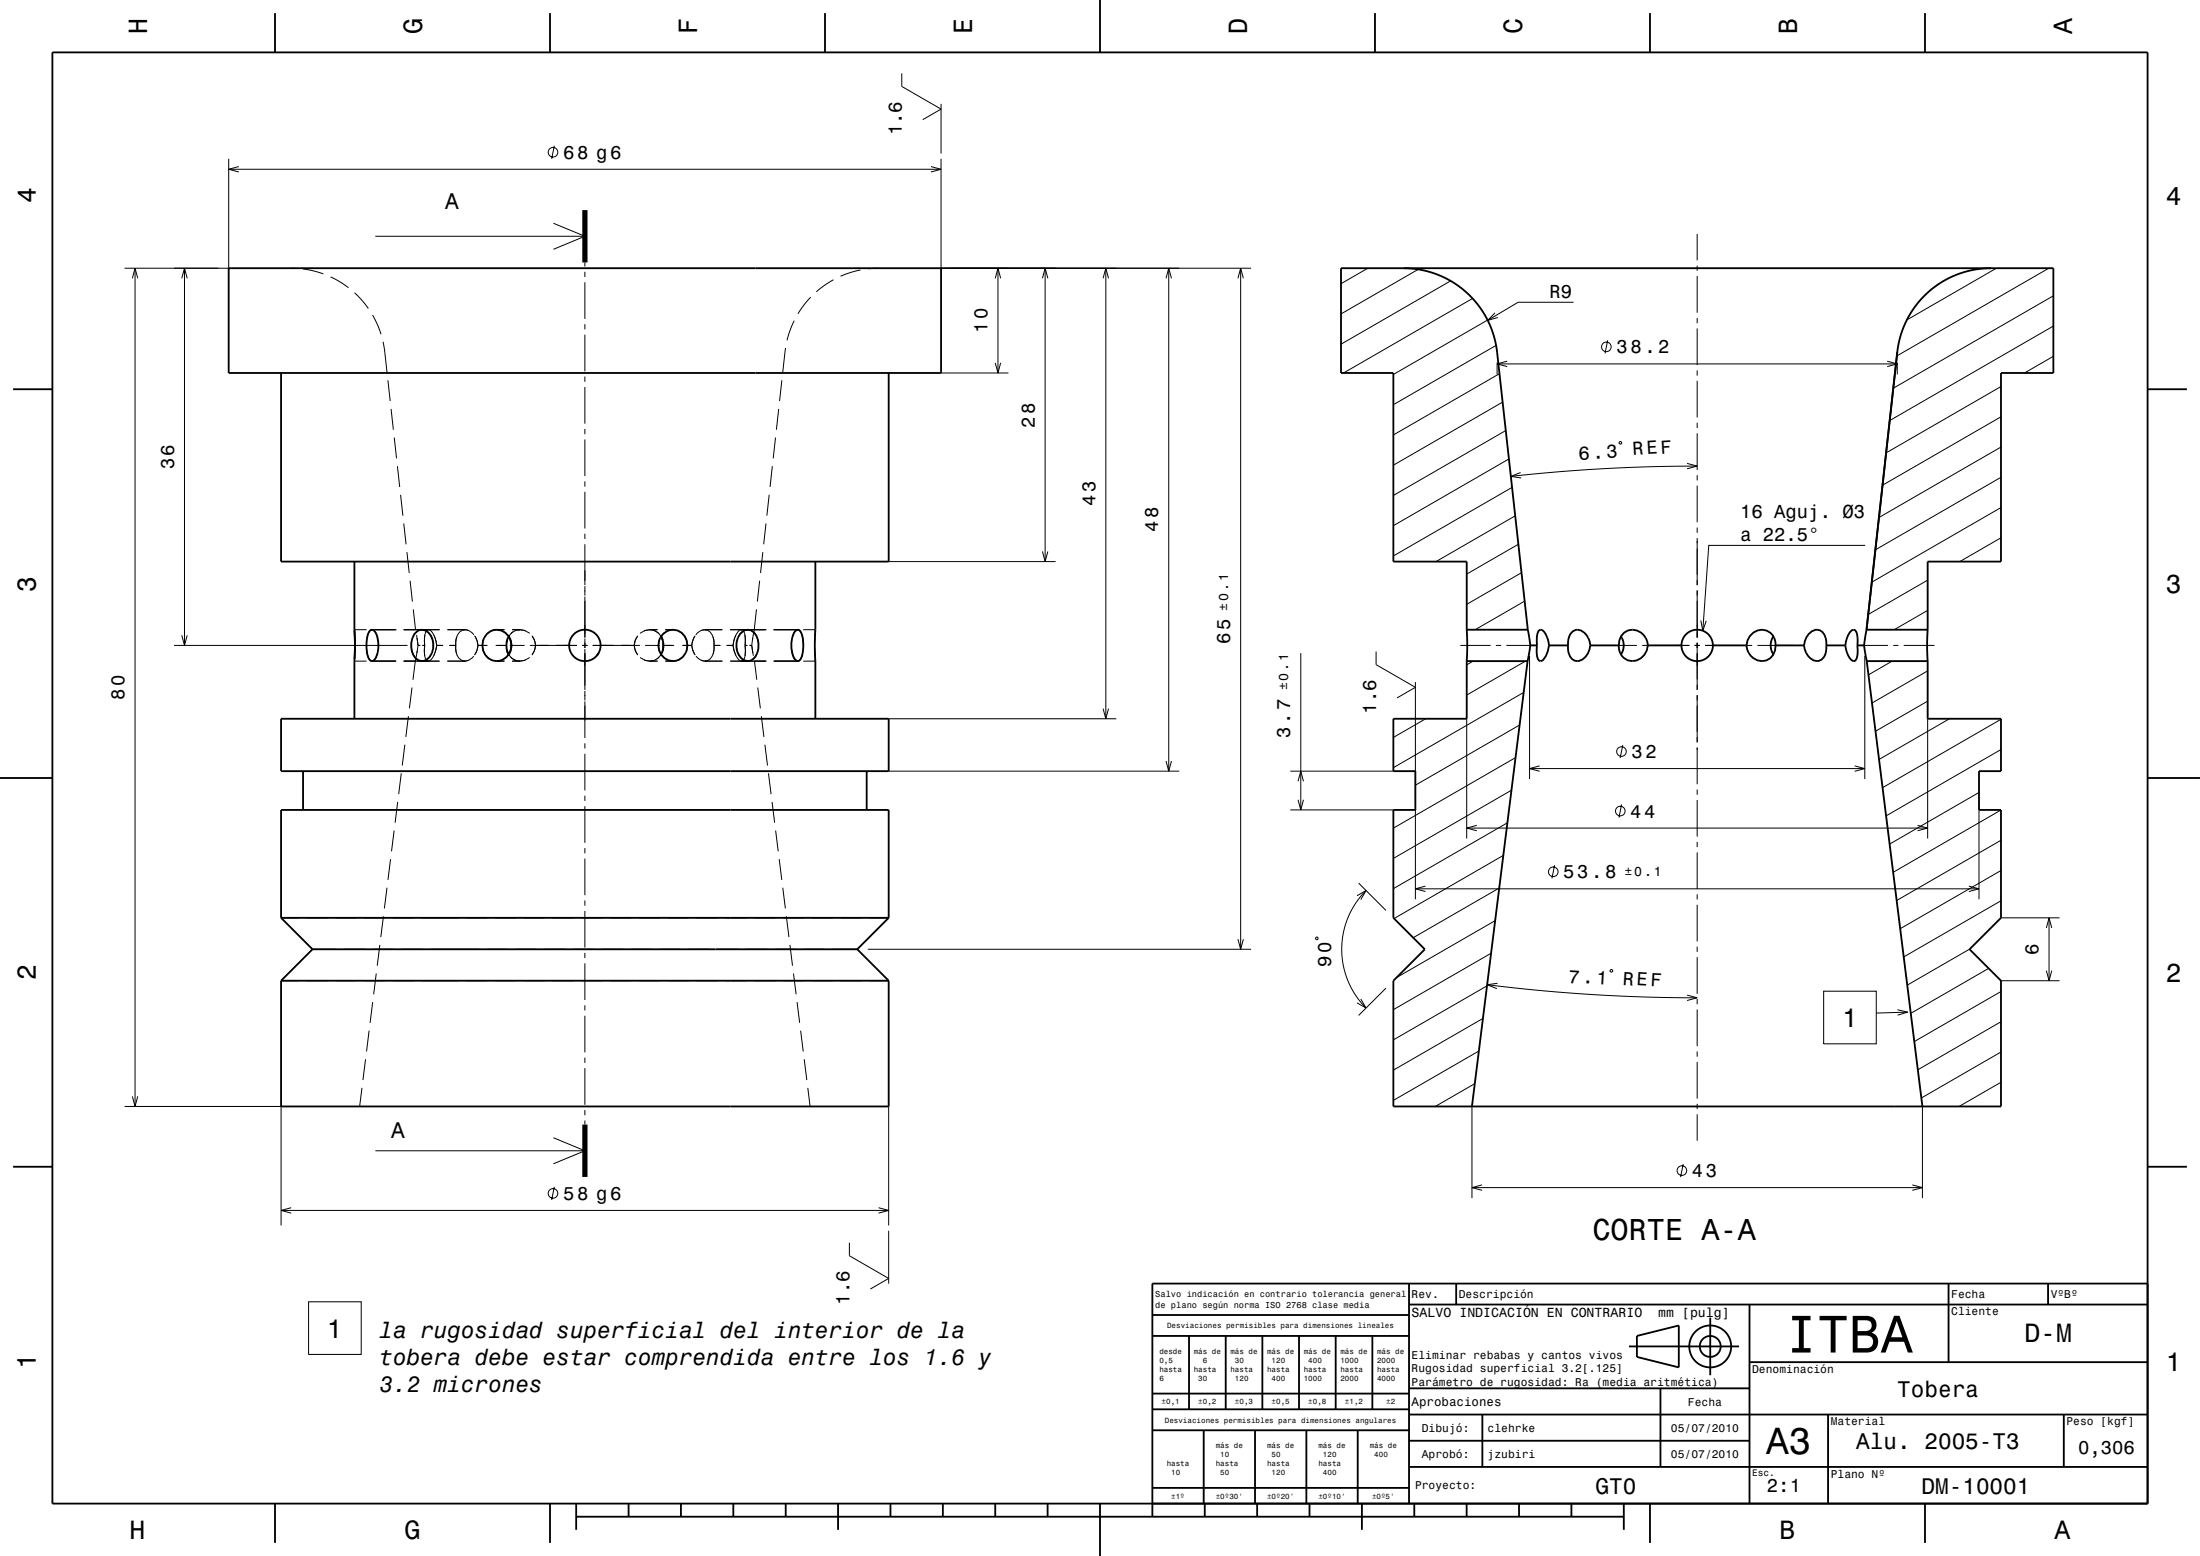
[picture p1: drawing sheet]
<svg xmlns="http://www.w3.org/2000/svg" width="420mm" height="297mm" viewBox="0 0 420 297" stroke-linecap="round" stroke-linejoin="round" font-family="sans-serif">
<g fill="none" stroke="#000" stroke-width=".19">
<path d="M172.2 14v2.5l7.5 4.3-3.5 2M179.7 19.8v9.5M43.7 30.3v20.9h-19.9M43.7 32.3h136M45.6 31.8l-1.9 .5 1.9 .5M105.8 27.8l-.5 2.5M177.7 31.8l2 .5-2 .5M179.7 30.3v20.9h59.2M25.3 53.1l.5-1.9 .5 1.9M25.8 51.2v160M34.7 53.1l.5-1.9 .5 1.9M35.2 51.2v72"/>
<path d="M55.6 51.2h.8M57.9 51.3l1.7 .3 2.1 .7M63.1 52.9l1.6 .8 1.8 1.2M67.7 55.9l1.4 1.4 1.2 1.6M71.7 45.1h40M105.7 42.6l6 2.5-6 2.5M111.7 50.1v.8M111.7 51.9v1M111.7 53.9v7M154.8 56.7l-1.3 1.5-1.2 1.7M159.1 53.4l-1.7 1.1-1.5 1.2M164.3 51.5l-2 .5-1.8 .7"/>
<path d="M167.7 51.2l-1.9 .1M190 53.1l.5-1.9 .5 1.9M190.5 51.2v20M199 53.1l.5-1.9 .5 1.9M199.5 51.2v56M210.6 53.1l.5-1.9 .5 1.9M211.1 51.2v86M222.6 53.1l.5-1.9 .5 1.9M223.1 51.2v96M236.3 53.1l.6-1.9 .5 1.9M236.9 51.2v130M261.1 51.2l-5.1 3"/>
<path d="M270.7 51.4l-14.7 8.5M276.9 53.6l-20.9 12.1M281.1 57l-24.6 14.2M285.4 59.7l-1.4 1.4 1.9-.5M300.4 57.7h-10.6l-5.8 3.4M324 44.7v5M324 50.7v1M324 52.7v7M381.1 51.2l-17.1 9.9M391.1 51.2l-29 16.7M392 56.5l-30.6 17.6M71.1 60.1l.9 1.8 .7 1.9"/>
<path d="M73.1 65.2l.8 5.9M74.1 72.6l.4 4M74.7 78l.4 4M111.7 61.9v1M111.7 63.9v7M111.7 71.9v1M111.7 73.9v7M148.7 78l-.5 4M149.3 72.6l-.5 4M150 66.4l-.6 4.7M151.6 61.2l-.8 1.8-.5 2M179.7 71.2h12.8"/>
<path d="M190 69.3l.5 1.9 .5-1.9M284 61.1l-18 10.4M285.6 65.9l-19.6 11.3M285.8 69.2v2.3M285.8 69.5h76.4M286.3 71.3l-20.3 11.7M286.9 76.8l-20.9 12M287.7 68.9l-1.9 .6 1.9 .5M306.9 65l-.5 2.5M324 60.7v1M324 62.7v7M324 70.7v1"/>
<path d="M324 72.7v7M360.3 68.9l1.9 .6-1.9 .5M362.2 69.2v2.3M382 79.6l-22.6 13M382 73.8l-21.9 12.6M392 68l-5.5 3.2M392 62.2l-31.2 18.1M75.3 83.5l.4 4M75.9 89l.4 4M76.5 94.4l.4 4M77.1 99.9l.4 4M111.7 81.9v1"/>
<path d="M111.7 83.9v7M111.7 91.9v1M111.7 93.9v7M146.2 99.9l-.4 4M146.8 94.4l-.4 4M147.4 89l-.4 4M148.1 83.5l-.5 4M287.5 82.2l-21.5 12.4M288.1 87.6l-22.1 12.7M288.7 93l-22.7 13.1M289.3 98.5l-15.2 8.7M290.3 90.2l-1.9 .7 2 .3"/>
<path d="M309.3 84.3l.3 .1-.2 .4-.3-.2zM322.1 88.4l1.9 .6-1.9 .5M324 89l-8.2 .1-8.8 .3-9.5 .7-9.1 .8M324 80.7v1M324 82.7v7M324 90.7v1M324 92.7v7M382 96.9l-24.7 14.2M382 91.1l-24 13.8M382 85.3l-23.3 13.5M77.7 105.4l.4 4M78.3 110.8l.4 4"/>
<path d="M78.9 116.3l.4 3.9M111.7 101.9v1M111.7 103.9v7.8M111.7 111.9v1.8M111.7 113.9v7.8M144.4 116.3l-.7 5.9M145 110.8l-.4 4M145.6 105.4l-.4 4M169.7 107.2h31.8M199 105.3l.5 1.9 .5-1.9M289.9 103.9l-9.9 5.7M290.5 109.3l-10.5 6.1"/>
<path d="M291.1 114.7l-9.5 5.5M324 100.7v1M324 102.7v9M324 112.7v9M324.7 118.4l.4 2 .6-1.9M356.1 104.1h-29.9l-1.1 16.3M368 116.5l-6.4 3.7M368 110.7l-11.3 6.6M382 102.7l-7.9 4.5M33.2 123.2h44.6M34.7 121.3l.5 1.9 .5-1.9M67.7 126.2h2.3"/>
<path d="M67.7 120.3h.1M67.7 125.9v.1M67.7 125.8h.1M70 123.3v.3a3.2 3.2 0 0 0 .8 2.6h.2M70 120.2h-2.3M71 120.2a1.51 1.51 0 0 0-.9 1.6M71 126.2h4.6M71 120.2h4.6M71 120.2a1 1 0 0 1 .8 .7l.3 .9 .1 1.3M72.1 124.6l-.1 .3a1.64 1.64 0 0 1-1 1.3M77 126.2h6.9M77 120.2h6.9"/>
<path d="M78 136.7l-.5 4M78.5 122.7a3.2 3.2 0 0 0 1.5 3.4M78.7 131.2l-.5 4M79.5 121.2l.3 2M79.6 121.8l.2 1.4M79.7 124.2l-.9 5.5M79.8 123.2l-.2 1.4M79.8 123.2h.4M79.8 123.2h.1M80.7 123.2h.4M80.8 120.2a1.7 1.7 0 0 0-1.8 1.1M81.1 123.2v.2a4.5 4.5 0 0 0 .4 2.7l.2 .1"/>
<path d="M81.1 123.2v2M81.1 121.2v2M81.1 120.3a3.2 3.2 0 0 1 1.6 3.5M81.7 126.2h.1M81.8 120.2a1.38 1.38 0 0 0-.8 1.6l.1 1.4M81.8 120.2a1.66 1.66 0 0 1 1.2 1.5M81.8 120.2h.1M81.8 120.2h-.1M81.8 126.2h-.1M82.2 125.2a1.82 1.82 0 0 1-1.9 1M82.9 121.3l.5 1.9M83 124.7l-.2 .5a1.58 1.58 0 0 1-1.1 1"/>
<path d="M83 121.7l.4 1.5M83.4 123.2l-.6 1.9M83.4 123.2l-.4 1.5M83.4 123.2h1.2M85.4 126.2h3.4M85.4 120.2h3.4M85.8 123.2h1.2M87 123.2l.1 1.2 .2 .7M87 123.2l.2 1.6M87.2 121.5l-.2 .7v1M87.3 125a1.54 1.54 0 0 0 2.2 1M87.3 121.2l-.2 .8-.1 1.2"/>
<path d="M88.4 126.1l.4 .1M88.8 120.2l-.4 .1M88.8 120.2l.7 .1 1 .9M88.8 120.2l.7 .2M88.8 120.2a1.65 1.65 0 0 0-1.5 1.1M90.5 125.2l-1 .8-.7 .2M90.6 121.3l.5 1.1 .2 .8M90.7 121.5l.4 .7 .2 1M91.3 123.2l-.2 .8-.5 1M91.3 123.2l-.3 1-.3 .7M91.3 123.2h1.8M92.2 122.2a3.1 3.1 0 0 0 1.6 3.8"/>
<path d="M94.5 126.2h.3M94.6 123.2h2.1M94.8 126.2h1.5M94.8 120.2h1.5M94.8 120.2l-.8 .1-1 .7M94.8 120.2h.3M95.5 120.3l1.1 .5 .5 .7 .2-.3M96.7 125.5l-1.1 .6-.8 .1M96.7 123.2l.1 1M96.7 122.6v.6M97.1 124.9l.5 .7 1.1 .5M97.1 124.9l-.2 .2"/>
<path d="M97.1 124.9l.2 .2M97.3 123.2h2.9M97.5 125.4l1 .7 .8 .1M97.8 126.2h1.5M97.8 120.2h1.5M98 120.6l-.8 .8-.4 .8M99 126.2h.3M99.3 120.2l.9 .1 .9 .6M99.3 120.2l1.1 .3M99.3 120.2l-.8 .1-1 .7M99.3 120.2l-.4 .1M100.4 125.9l-1.1 .3"/>
<path d="M101.1 125.5l-.9 .5-.9 .2M101.2 123.2h1M101.5 121.3l.6 .9 .1 1M101.6 121.5l.4 .7 .2 1M102.2 123.2l-.2 1-.4 .7M102.2 123.2l-.2 1-.5 .8M102.2 123.2h8M111.2 123.2h1M111.7 121.9v1.8M111.7 123.9v7.8M111.7 131.9v1.8M111.7 133.9v7"/>
<path d="M113.2 123.2h7.9M121.1 123.2l.2 1 .5 .8M121.1 123.2l.2 1 .4 .7M121.2 123.2h1M121.7 121.5l-.4 .7-.2 1M121.8 121.3l-.5 .9-.2 1M122.2 125.5l1 .5 .8 .2M123 125.9l1.1 .3M123.2 123.2h2.8M124 120.2l-1 .3M124 120.2l.8 .1 1 .7M124 120.2l-.9 .1-.9 .6"/>
<path d="M124 120.2h1.5M124 120.2h.3M124 126.2h1.5M124.4 126.1l-.4 .1M124.7 120.3l1 .5 .5 .7-.2-.3M125.8 125.4l-1 .7-.7 .1M125.9 122.2a3 3 0 0 0 1.6 3.8M126.2 124.9l-.1 .3M126.5 124.2l-.4 .8-.8 .8M126.5 122.2l.1 .4M126.6 123.2h2.1M127 120.2h1.5"/>
<path d="M127 126.2h1.5M128.2 126.2h.3M128.5 120.2l-.9 .1-.9 .6M128.5 120.2h.3M129.5 120.4a3 3 0 0 1 1.6 3.8M130.3 123.2h1.8M130.3 125.4l-1 .6-.8 .2M132.1 123.2l.2 1 .3 .7M132.1 123.2l.1 .8 .5 1M132.6 121.5l-.3 .7-.2 1M132.7 121.3l-.5 1.1-.1 .8M132.9 125.2l1 .8 .7 .2"/>
<path d="M133.9 126l.7 .2M134.5 120.2l.4 .1M134.5 120.2l-.7 .1-1 .9M134.5 120.2l-.7 .2M134.5 120.2a1.65 1.65 0 0 1 1.5 1.1M134.5 120.2h3.4M134.6 126.2h3.3M134.9 126.1l-.3 .1M136 121.2l.2 .8 .1 1.2M136 125a1.63 1.63 0 0 1-1.4 1.2M136.1 121.5l.2 1.7M136.3 123.2l-.2 1.6"/>
<path d="M136.3 123.2v1.2l-.3 .7M136.3 123.2h1.2M138.7 123.2h1.2M139.4 120.2h6.9M139.4 126.2h6.9M139.9 123.2l.6 1.9M139.9 123.2l.4 1.5M140.3 121.7l-.4 1.5M140.3 124.7l.2 .5a1.56 1.56 0 0 0 1.1 1M140.5 121.3l-.6 1.9M140.6 122.6a3.2 3.2 0 0 0 1.6 3.5M141.5 126.2h.1"/>
<path d="M141.5 120.2a1.66 1.66 0 0 0-1.2 1.5M141.5 120.2h.2M141.5 120.2a1.49 1.49 0 0 1 .8 1.7l-.1 1.3M141.5 120.2h.1M141.7 126.2h-.1M142.2 121.2v2M142.2 123.2l.1 1.4M142.2 123.2v2M142.2 123.2h.5M142.3 124.6a1.35 1.35 0 0 1-.7 1.6M143 120.2a1.82 1.82 0 0 0-1.9 1M143.1 123.2h.4"/>
<path d="M143.3 120.3a3.2 3.2 0 0 1 1.5 3.4M143.5 123.2l.2 1.4M143.5 123.2l.3 2M143.5 123.2h.1M143.7 121.8l-.2 1.4M144 126.2h.1M144 126.2l.5 3.5M144.3 125.1a1.7 1.7 0 0 1-1.8 1.1M144.7 131.2l.5 4M145.3 136.7l.5 4M147.7 120.2h4.6M147.7 126.2h4.6"/>
<path d="M151.1 123.2a3.1 3.1 0 0 0 1 3h.2M152.3 120.2a1 1 0 0 1 .8 1l.3 1.9M152.3 120.2a1.7 1.7 0 0 0-1.1 1.6M153.3 124.6a1.84 1.84 0 0 1-1 1.6M153.3 120.2h2.4M155.6 123.8l.1 2.4h-2.4M155.6 120.3v2M169.7 137.2h43.4M210.6 135.3l.5 1.9 .5-1.9M248.3 124.7v29.9M262.7 124.4v2.5l7.5 4.3-3.5 2M270.2 130.2v23.4"/>
<path d="M272.2 137.2l-6.2 3.6M278.8 123.2h5.8M280 137.2v22.9M281.2 126.2l-1.2 .7M285.6 123.2h1M287.6 123.2h5.8M290.1 138.4l-19.9 11.5M290.9 132.2l-24.9 14.3M291.2 126.2l-11.2 6.5M291.7 120.2h-.1M292 125.2v23.5M304.1 123.2h.4"/>
<path d="M305.5 123.2h7M313.5 123.2h1M315.5 123.2h7M323.5 123.2h1M324 122.7v9M324 132.7v9M325.5 123.2h7M333.5 123.2h1M335.5 123.2h7M343.5 123.2h.4M354.6 123.2h5.8M356 125.2v23.5"/>
<path d="M361.2 126.2l-4.5 2.6M361.4 123.2h1M363.4 123.2h5.9M368 133.8l-9.9 5.8M368 128.1l-10.6 6.1M368 137.2v22.9M372.2 137.2l-13.5 7.8M382 137.3l-22.6 13M75.2 158.5l-.5 4M75.9 153.1l-.5 3.9M76.6 147.6l-.5 4M77.3 142.2l-.5 3.9"/>
<path d="M111.7 141.9v1M111.7 143.9v7M111.7 151.9v1M111.7 153.9v7M146 142.2l.5 3.9M146.7 147.6l.5 4M147.4 153.1l.5 3.9M148.1 158.5l.5 4M169.7 147.2h55.4M222.6 145.3l.5 1.9 .5-1.9M246.3 147.2h19.7M246.3 154.6h19.7"/>
<path d="M247.8 149.1l.5-1.9 .5 1.9M247.8 152.7l.5 1.9 .5-1.9M270.2 154.6v17.1M280 158.1h88M281.9 157.5l-1.9 .6 1.9 .5M287.8 157.1l-21.8 12.5M288.6 150.8l-22.6 13.1M289.3 144.6l-23.3 13.5M292 146.7h64M293.9 146.2l-1.9 .5 1.9 .5M309.6 153.6l-.5 2.5M309.8 142.2l-.5 2.5"/>
<path d="M324 142.7v7M324 150.7v1M324 152.7v7M354.1 146.2l1.9 .5-1.9 .5M366.1 157.5l1.9 .6-1.9 .5M377.8 151.3l-17 9.8M377.8 154.6v17.1M382 154.6l-20.6 11.9M382 143.1l-21.9 12.6M53.7 175.2h3.3M58.5 175.2h4M64 175.2h4"/>
<path d="M69.5 175.2h4M73.2 174.9l-.5 4M73.9 169.4l-.5 4M74.6 164l-.5 4M75 175.2h4M80.5 175.2h7M89 175.2h4M94.5 175.2h4M100 175.2h4M105.5 175.2h4M111 175.2h4M111.7 161.9v1"/>
<path d="M111.7 163.9v7M111.7 171.9v1M111.7 173.9v7M116.5 175.2h4M122 175.2h4M127.5 175.2h4M133 175.2h4M138.5 175.2h4M144 175.2h4M148.8 164l.5 4M149.4 169.4l.5 4M149.5 175.2h4"/>
<path d="M150.1 174.9l.5 4M155 175.2h4M160.5 175.2h4M166 175.2h3.7M236.3 179.3l.6 1.9 .5-1.9M251.1 179l.4-.1 .1 .3-.3 .2zM259.1 171l1.7-1-1 1.7M259.4 168.6l5.2 5.2M260.8 170l-1.9 2.3-1.5 2.6-.9 2.9-.4 3.2 .3 3.2 .9 2.9 1.5 2.9 2 2.4M270.2 169.7h107.6M272.1 169.1l-1.9 .6 1.9 .5M285.4 175.7l-18.8 10.9"/>
<path d="M286.2 169.5l-16.4 9.5M287 163.3l-20.9 12M296.8 165.2l-.5 2.5M324 160.7v1M324 162.7v7M324 170.7v1M324 172.7v7M375.9 169.1l1.9 .6-1.9 .5M382 171.9l-18.6 10.8M382 166.2l-19.2 11.1M382 160.4l-19.9 11.5M382 175.2h11.2"/>
<path d="M390.7 177.1l.5-1.9 .5 1.9M391.2 175.2v12M53.7 187.2h3.3M58.5 187.2h4M59.7 181.2h4.5M64 187.2h4M65.7 181.2h4M69.5 187.2h4M70.5 196.7l-.5 4M71.2 191.3l-.5 3.9M71.2 181.2h4M71.8 185.8l-.5 4"/>
<path d="M72.5 180.4l-.5 3.9M75 187.2h4M76.7 181.2h4M80.5 187.2h7M82.2 181.2h9.2M89 187.2h4M92.9 181.2h4M94.5 187.2h4M98.4 181.2h4M100 187.2h4M103.9 181.2h4M105.5 187.2h4"/>
<path d="M109.4 181.2h4M111 187.2h4M111.7 181.9v1M111.7 183.9v7M111.7 191.9v1M111.7 193.9v7M114.9 181.2h4M116.5 187.2h4M120.4 181.2h4M122 187.2h4M125.9 181.2h4M127.5 187.2h4"/>
<path d="M131.4 181.2h4M133 187.2h4M136.9 181.2h4M138.5 187.2h4M142.4 181.2h4M144 187.2h4M147.9 181.2h4M149.5 187.2h4M150.8 180.4l.5 3.9M151.5 185.8l.5 4M152.2 191.3l.5 3.9M152.9 196.7l.4 4"/>
<path d="M153.4 181.2h4M155 187.2h4M158.9 181.2h4.8M160.5 187.2h4M165.7 181.2h73.2M166 187.2h3.7M259.8 190.7l1 1.7-1.7-1M264.6 188.6l-5.2 5.2M283.1 194.4l-17.1 9.9M283.9 188.2l-17.9 10.3M283.9 188l10 1 9.9 .8 9.8 .5 10.4 .2M284.7 181.9l-18.7 10.8"/>
<path d="M285.9 187.7l-2 .3 1.9 .7M307.4 185.2l.3-.1 .2 .3-.4 .1zM322.1 189.9l1.9 .6-1.9 .5M324 180.7v1M324 182.7v7M324 190.7v1M324 192.7v7M348.2 189.2h10v10h-10zM362.2 192.7l2 .5-1.9 .6M364.2 193.2l-6 .2M376.1 181.1l-12 6.9M379.7 184.8l-14.9 8.6"/>
<path d="M382 195l-15.9 9.2M382 189.3l-16.5 9.5M382 187.2h11.2M390.7 185.3l.5 1.9 .5-1.9M23.8 211.2h29.9v22.7M25.3 209.3l.5 1.9 .5-1.9M69.1 207.6l-.4 3.6M69.8 202.2l-.5 4M71.7 219.7h40M105.7 217.2l6 2.5-6 2.4M111.7 201.9v1M111.7 203.9v7"/>
<path d="M111.7 211.9v1M111.7 213.9v.8M153.5 202.2l.5 4M154.2 207.6l.5 3.6M169.7 211.2v22.7M281 211.2v17.5M281.6 206.8l-7.6 4.4M282.3 200.6l-16.3 9.4M324 200.7v1M324 202.7v7M324 210.7v1M324 212.7v5"/>
<path d="M367 211.2v17.5M382 206.6l-8 4.6M382 200.8l-15.2 8.8M53.7 231h116M55.6 230.5l-1.9 .5 1.9 .6M105.8 226.5l-.5 2.5M162.2 237.2v2.5l7.5 4.3-3.5 2M167.7 230.5l2 .5-2 .6M169.7 234.9v10.1M281 226.7h86M282.9 226.2l-1.9 .5 1.9 .5M321.3 222.2l-.5 2.5"/>
<path d="M365.1 226.2l1.9 .5-1.9 .5M58.9 248.5h10.1v10h-10.1z"/>
<circle cx="105.6" cy="29.1" r=".91"/>
<circle cx="306.7" cy="66.2" r=".91"/>
<circle cx="309.3" cy="154.8" r=".91"/>
<circle cx="309.6" cy="143.5" r=".92"/>
<circle cx="296.5" cy="166.4" r=".91"/>
<circle cx="105.6" cy="227.8" r=".92"/>
<circle cx="321.1" cy="223.4" r=".91"/>
</g>
<g fill="none" stroke="#000" stroke-width=".35">
<path d="M10 10h400v277h-400zM52.5 2.5v7.5M105 2.5v7.5M157.5 2.5v7.5M210 0v10M262.5 2.5v7.5M315 2.5v7.5M367.5 2.5v7.5M43.7 51.2h136v20h-136zM267.9 51.2l2.6 .2 2.9 .6 2.5 1.1 2.4 1.4 2.3 1.9 1.8 2.1 1.4 2.3 1.1 2.5 .5 1.7 .4 2 5.9 53.2M380.1 51.2l-2.7 .2-2.7 .6-2.6 1.1-2.3 1.4-2.2 1.7-1.8 2-1.5 2.3-1.1 2.5-.6 2-.4 1.9-5.9 53.3M2.5 74.3h7.5"/>
<path d="M53.7 71.2v36h116v-36M410 74.3h7.5M67.7 107.2l.1 15.7-.1 14.3M155.7 107.2l-.1 15.8 .1 14.2M53.7 137.2h116v10h-116zM67.7 120.3v5.5M70.7 120.3l.1-.1a.9 .9 0 0 1 1 .8 5.3 5.3 0 0 1-.4 5l-.2 .2a.72 .72 0 0 1-.9-.7 6.6 6.6 0 0 1 .4-5.2zM79.1 121a1.76 1.76 0 0 1 1.7-.8 1.76 1.76 0 0 1 1.5 1.1 3.4 3.4 0 0 1-1.3 4.8 1.94 1.94 0 0 1-2.4-1.8 4.1 4.1 0 0 1 .5-3.3zM92.9 121a2.86 2.86 0 0 1 3.8-.1 2.86 2.86 0 0 1 .6 3.7 2.74 2.74 0 0 1-3.2 1.5 2.74 2.74 0 0 1-2-2.9l.3-1.4zM96.8 122.2l-.1 .4M96.8 124.2l.3 .7M97.1 121.5a3.1 3.1 0 0 1 0 3.4 3.9 3.9 0 0 1 0-3.4z"/>
<path d="M114.3 124.6l-.3 .5M126.5 122.2l-.3-.7 .3 .7 .1 1M126.6 122.6v.6M126.6 121a2.73 2.73 0 0 1 3.1-.5 2.73 2.73 0 0 1 1.5 2.7 2.78 2.78 0 0 1-2.7 3 2.78 2.78 0 0 1-2.8-3l.3-1.4zM126.6 123.2l-.1 1-.3 .7M126.6 123.2l-.1 1M141.3 121a1.74 1.74 0 0 1 1.6-.8 1.74 1.74 0 0 1 1.5 1.1 3.8 3.8 0 0 1-.8 4.6 1.75 1.75 0 0 1-2.5-.8 3.8 3.8 0 0 1 .2-4.1zM151.9 120.3l.2-.1a.72 .72 0 0 1 .9 .7 6.6 6.6 0 0 1-.3 5.1l-.2 .2a.9 .9 0 0 1-1-.8 5.3 5.3 0 0 1 .4-5.1zM280 120.2l.1 2.7-.1 3.3M280 120.2v-13h-14v-36h-10v-20h136v20h-10v36h-14v13M280 126.2v11h-14v10h4.2v7.4h-4.2v20.6l6 6-6 6v24h116v-24l-6-6 6-6v-20.6h-4.2v-7.4h4.2v-10h-14v-11M280 126.2h11.6"/>
<path d="M280 120.2h11.7M291.6 126.2l-10.6 85M291.7 120.2l.4 3M292.1 123.2l-.5 3M292.1 123.2h1.3M293.4 123.2a3.9 3.9 0 0 1 .5-2.9 .7 .7 0 0 1 .9 .3 5.3 5.3 0 0 1 .9 2.6M293.4 123.2v.2a4.5 4.5 0 0 0 .4 2.7h.6a4 4 0 0 0 1.3-2.9M295.7 123.2h3.7M299.4 123.2a3 3 0 0 0 1.2 2.9 2.43 2.43 0 0 0 2.8-2.1l.2-.8M299.4 123.2a2.69 2.69 0 0 1 1.4-3 2.78 2.78 0 0 1 2.7 2.3l.1 .7M303.6 123.2h5.4M309 123.2a2.72 2.72 0 0 0 2.3 3 2.72 2.72 0 0 0 3.1-2l.2-1"/>
<path d="M309 123.2a2.74 2.74 0 0 1 2.4-2.9 2.74 2.74 0 0 1 3.1 2.2l.1 .7M309.5 121.5a3.1 3.1 0 0 1 0 3.4M314.6 123.2h6.4M327 123.2h6.4M333.4 123.2a3.1 3.1 0 0 0 3.8 2.9 2.8 2.8 0 0 0 1.8-2.9M333.4 123.2a2.8 2.8 0 0 1 2.1-2.9 2.8 2.8 0 0 1 3.2 1.5l.3 1.4M338.6 121.5a3.2 3.2 0 0 0 0 3.4M339 123.2h5.4M344.4 123.2a3.3 3.3 0 0 0 2.5 3 2.18 2.18 0 0 0 1.8-2.4v-.6M344.4 123.2a3 3 0 0 1 2.5-3 2.19 2.19 0 0 1 1.8 2.2v.8M348.7 123.2h3.6M352.3 123.2a4.6 4.6 0 0 0 1.4 2.9l.4 .1a2.07 2.07 0 0 0 .6-2.1l-.1-.9"/>
<path d="M352.3 123.2a3.9 3.9 0 0 1 1.3-2.9l.3-.1a1.48 1.48 0 0 1 .7 1.7v1.3M354.6 123.2h1.3M355.9 123.2l.5 3M356.3 120.2l-.4 3M356.3 120.2h11.7M356.4 126.2h11.6M356.4 126.2l10.6 85M368 120.2l-.1 2.5 .1 3.5M0 148.5h10M57.9 147.2v7.4M165.5 147.2v7.4M410 148.5h10"/>
<path d="M53.7 175.2v-20.6h116v20.6M53.7 175.2h116M53.7 175.2l6 6M169.7 175.2l-6 6M53.7 187.2h116M53.7 187.2v24h116v-24M59.7 181.2h104M59.7 181.2l-6 6M163.7 181.2l6 6M2.5 222.7h7.5M410 222.7h7.5M220 255h49"/>
<path d="M220 251h49M227 255v14M234 255v14M241 255v14M248 255v14M255 255v14M262 255v14M269 245v42M269 249h141M278 245v4M311 257h21M312.5 255l8-2v8l-8-2z"/>
<path d="M326.5 251.5v11M334 249v38M372 245v15M391 245v4M410 245h-190v44.5M220 273h49M220 269h49M220 266h49M229.8 273v14M239.6 273v14M249.4 273v14M259.2 273v14"/>
<path d="M269 280h141M269 275h65M269 270h141M269 265h65M283 270v10M317 265v15M334 260h76M349 270v17M394 270v10M52.5 287v7.5M105 287v7.5M110 289.5h200"/>
<path d="M110 287v5M120 287v2.5M130 287v2.5M140 287v2.5M150 287v2.5M160 287v5M170 287v2.5M180 287v2.5M190 287v2.5M200 287v2.5M210 287v10M220 284h49"/>
<path d="M230 287v2.5M240 287v2.5M250 287v2.5M260 287v5M270 287v2.5M280 287v2.5M290 287v2.5M300 287v2.5M310 287v5M315 287v7.5M367.5 287v7.5"/>
<circle cx="111.7" cy="123.2" r="3"/>
<circle cx="324" cy="123.2" r="3"/>
<circle cx="326.5" cy="257" r="2"/>
<circle cx="326.5" cy="257" r="4"/>
</g>
<path d="M111.7 40.1v10M111.7 214.7v10" fill="none" stroke="#000" stroke-width="1" stroke-linecap="butt"/>
<text font-size="10.1" x="340.9" y="258.2">ITBA</text>
<text font-size="7.2" x="337.2" y="277.6">A3</text>
<text font-size="5.8" x="304" y="236.7">CORTE A-A</text>
<g font-size="5">
<text x="28.1" y="6.5" transform="rotate(-90 28.1 6.5)">H</text>
<text x="80.6" y="6.5" transform="rotate(-90 80.6 6.5)">G</text>
<text x="133.1" y="6.5" transform="rotate(-90 133.1 6.5)">F</text>
<text x="185.6" y="6.5" transform="rotate(-90 185.6 6.5)">E</text>
<text x="238.1" y="6.5" transform="rotate(-90 238.1 6.5)">D</text>
<text x="290.6" y="6.5" transform="rotate(-90 290.6 6.5)">C</text>
<text x="343.1" y="6.5" transform="rotate(-90 343.1 6.5)">B</text>
<text x="395.6" y="6.5" transform="rotate(-90 395.6 6.5)">A</text>
<text x="6.8" y="38.7" transform="rotate(-90 6.8 38.7)">4</text>
<text x="413.5" y="39">4</text>
<text x="6.8" y="112.9" transform="rotate(-90 6.8 112.9)">3</text>
<text x="413.5" y="113.2">3</text>
<text x="6.8" y="187.1" transform="rotate(-90 6.8 187.1)">2</text>
<text x="413.5" y="187.4">2</text>
<text x="351.7" y="196">1</text>
<text x="62.4" y="255.3">1</text>
<text x="386.5" y="256.2">D-M</text>
<text x="6.8" y="261.3" transform="rotate(-90 6.8 261.3)">1</text>
<text x="413.5" y="261.6">1</text>
<text x="24.7" y="293.8">H</text>
<text x="77.2" y="293.8">G</text>
<text x="339.7" y="293.8">B</text>
<text x="392.2" y="293.8">A</text>
</g>
<g font-size="4.3">
<text x="85" y="39.8">A</text>
<text x="74.7" y="217.2">A</text>
<text x="72.5" y="255.4">la rugosidad superficial del interior de la</text>
<text x="72.5" y="260.5">tobera debe estar comprendida entre los 1.6 y</text>
<text x="72.5" y="265.7">3.2 micrones</text>
<text x="362.2" y="266.6">Tobera</text>
<text x="354.4" y="276.6">Alu. 2005-T3</text>
<text x="304.6" y="285.1">GT0</text>
<text x="366.8" y="285.1">DM-10001</text>
</g>
<g font-size="3.6">
<text x="172.2" y="25.8" transform="rotate(-90 172.2 25.8)">1.6</text>
<text x="107.5" y="30.3">68 g6</text>
<text x="295.8" y="56.8">R9</text>
<text x="188.5" y="63.6" transform="rotate(-90 188.5 63.6)">10</text>
<text x="308.6" y="67.5">38.2</text>
<text x="197.5" y="81.6" transform="rotate(-90 197.5 81.6)">28</text>
<text x="33.2" y="89.6" transform="rotate(-90 33.2 89.6)">36</text>
<text x="301.4" y="87.7" transform="rotate(-3 301.4 87.7)">6.3</text>
<text x="311.7" y="86.9" transform="rotate(-3 311.7 86.9)">REF</text>
<text x="209.1" y="96.6" transform="rotate(-90 209.1 96.6)">43</text>
<text x="221.1" y="101.6" transform="rotate(-90 221.1 101.6)">48</text>
<text x="332.2" y="98.9">16 Aguj. Ø3</text>
<text x="332.2" y="103.3">a 22.5°</text>
<text x="234.9" y="122.9" transform="rotate(-90 234.9 122.9)">65</text>
<text x="23.8" y="133.6" transform="rotate(-90 23.8 133.6)">80</text>
<text x="262.7" y="136.2" transform="rotate(-90 262.7 136.2)">1.6</text>
<text x="246.3" y="140.8" transform="rotate(-90 246.3 140.8)">3.7</text>
<text x="311.5" y="144.7">32</text>
<text x="311.2" y="156.1">44</text>
<text x="298.4" y="167.7">53.8</text>
<text x="254.1" y="184.5" transform="rotate(-90 254.1 184.5)">90</text>
<text x="389.2" y="182.3" transform="rotate(-90 389.2 182.3)">6</text>
<text x="299.4" y="187.5" transform="rotate(3 299.4 187.5)">7.1</text>
<text x="309.7" y="187.9" transform="rotate(3 309.7 187.9)">REF</text>
<text x="323" y="224.7">43</text>
<text x="107.5" y="229">58 g6</text>
<text x="162.2" y="249" transform="rotate(-90 162.2 249)">1.6</text>
<text x="396.7" y="277.5">0,306</text>
<text x="337.3" y="284.8">2:1</text>
</g>
<g font-size="2.5">
<text x="234.5" y="116.6" transform="rotate(-90 234.5 116.6)">±0.1</text>
<text x="246" y="131.8" transform="rotate(-90 246 131.8)">±0.1</text>
<text x="310.1" y="167.3">±0.1</text>
<text x="269.5" y="251.4">SALVO INDICACIÓN EN CONTRARIO</text>
<text x="316.6" y="251.4">mm [pulg]</text>
</g>
<text font-size="2.4" x="269.5" y="268.4">Aprobaciones</text>
<g font-size="2.2">
<text x="269.5" y="247.8">Rev.</text>
<text x="278.5" y="247.8">Descripción</text>
<text x="372.5" y="247.8">Fecha</text>
<text x="372.5" y="251.1">Cliente</text>
<text x="391.5" y="247.8">VºBº</text>
<text x="269.5" y="259.3">Eliminar rebabas y cantos vivos</text>
<text x="269.5" y="261.9">Rugosidad superficial 3.2[.125]</text>
<text x="334.5" y="262.1">Denominación</text>
<text x="269.5" y="264.5">Parámetro de rugosidad: Ra (media aritmética)</text>
<text x="322.2" y="268.3">Fecha</text>
<text x="271.4" y="273.3">Dibujó:</text>
<text x="284" y="273.3">clehrke</text>
<text x="319" y="273.3">05/07/2010</text>
<text x="349.5" y="272.1">Material</text>
<text x="394.5" y="272.1">Peso [kgf]</text>
<text x="271.4" y="278.3">Aprobó:</text>
<text x="284" y="278.3">jzubiri</text>
<text x="319" y="278.3">05/07/2010</text>
<text x="270.1" y="284.3">Proyecto:</text>
<text x="349.5" y="282.1">Plano Nº</text>
</g>
<text font-size="1.8" x="334.5" y="281.7">Esc.</text>
<g font-size="1.7">
<text x="220.6" y="247.6">Salvo indicación en contrario tolerancia general</text>
<text x="220.6" y="249.6">de plano según norma ISO 2768 clase media</text>
</g>
<g font-size="1.4">
<text x="222.8" y="253.5">Desviaciones permisibles para dimensiones lineales</text>
<text x="221.3" y="258.4">desde</text>
<text x="221.3" y="260.2">0,5</text>
<text x="221.3" y="261.9">hasta</text>
<text x="221.3" y="263.6">6</text>
<text x="227.9" y="258.4">más de</text>
<text x="227.9" y="261.9">hasta</text>
<text x="228.8" y="263.6">30</text>
<text x="229.6" y="260.2">6</text>
<text x="234.9" y="258.4">más de</text>
<text x="234.9" y="261.9">hasta</text>
<text x="235.8" y="260.2">30</text>
<text x="235.8" y="263.6">120</text>
<text x="241.9" y="258.4">más de</text>
<text x="241.9" y="261.9">hasta</text>
<text x="242.8" y="260.2">120</text>
<text x="242.8" y="263.6">400</text>
<text x="248.9" y="258.4">más de</text>
<text x="248.9" y="261.9">hasta</text>
<text x="248.9" y="263.6">1000</text>
<text x="249.8" y="260.2">400</text>
<text x="255.9" y="258.4">más de</text>
<text x="255.9" y="260.2">1000</text>
<text x="255.9" y="261.9">hasta</text>
<text x="255.9" y="263.6">2000</text>
<text x="262.9" y="258.4">más de</text>
<text x="262.9" y="260.2">2000</text>
<text x="262.9" y="261.9">hasta</text>
<text x="262.9" y="263.6">4000</text>
<text x="221.8" y="268">±0,1</text>
<text x="228.8" y="268">±0,2</text>
<text x="235.8" y="268">±0,3</text>
<text x="242.8" y="268">±0,5</text>
<text x="249.8" y="268">±0,8</text>
<text x="256.8" y="268">±1,2</text>
<text x="264.6" y="268">±2</text>
<text x="222.4" y="271.5">Desviaciones permisibles para dimensiones angulares</text>
<text x="222.7" y="279.9">hasta</text>
<text x="223.6" y="281.6">10</text>
<text x="232.1" y="276.4">más de</text>
<text x="232.1" y="279.9">hasta</text>
<text x="233" y="278.2">10</text>
<text x="233" y="281.6">50</text>
<text x="241.9" y="276.4">más de</text>
<text x="241.9" y="279.9">hasta</text>
<text x="242.8" y="278.2">50</text>
<text x="242.8" y="281.6">120</text>
<text x="251.7" y="276.4">más de</text>
<text x="251.7" y="279.9">hasta</text>
<text x="252.6" y="278.2">120</text>
<text x="252.6" y="281.6">400</text>
<text x="261.5" y="276.4">más de</text>
<text x="262.4" y="278.2">400</text>
<text x="223.6" y="286">±1º</text>
<text x="232.1" y="286">±0º30'</text>
<text x="241.9" y="286">±0º20'</text>
<text x="251.7" y="286">±0º10'</text>
<text x="261.9" y="286">±0º5'</text>
</g>
</svg>
